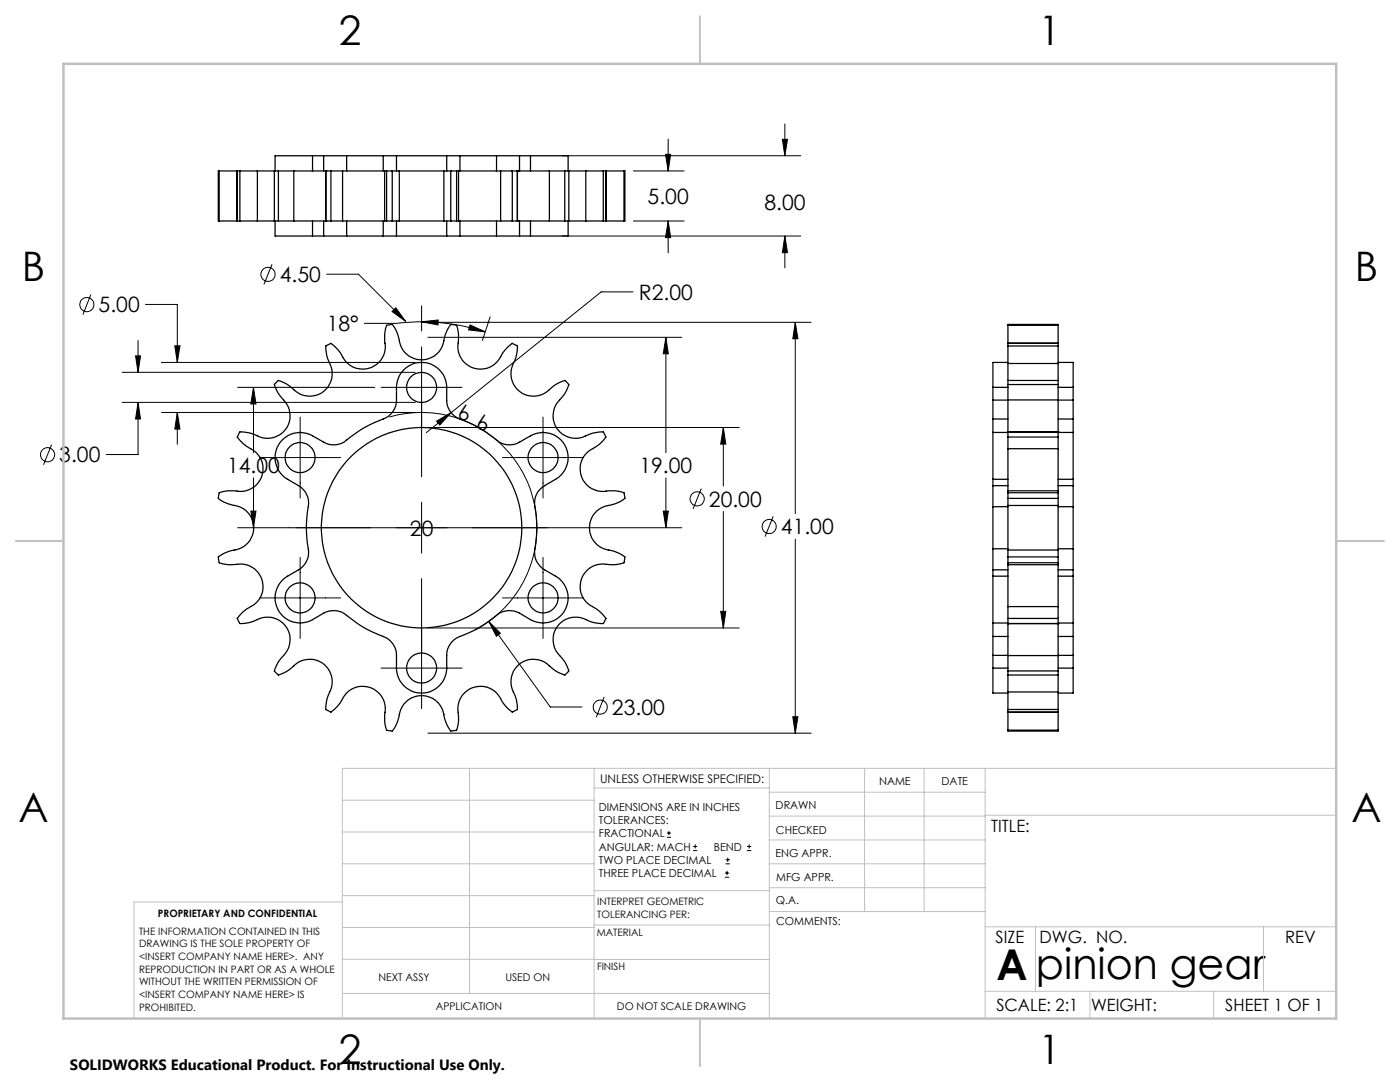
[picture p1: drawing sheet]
<svg xmlns="http://www.w3.org/2000/svg" width="279mm" height="216mm" viewBox="0 0 279 216" stroke-linecap="round" stroke-linejoin="round" font-family="sans-serif">
<g fill="none" stroke="#000" stroke-width=".25">
<path d="M43.7 34.1h3.6M43.7 34.1h-.1v10h.1M43.7 34.1v10M47.3 34.1h.1M47.3 34.1v10M47.3 34.1h.6M47.9 34.1h3.5M47.9 34.1v10M51.4 34.1h3.4M51.4 34.1v10M54.8 34.1h.8M54.8 34.1v10"/>
<path d="M55.6 34.1h3M55.6 34.1v10M58.6 34.1h6.4M58.6 34.1v10M62.4 31.1h-7.5v3M62.4 31.1v3M62.4 31.1h2.2M64.6 31.1h4.6M64.6 31.1v3M65 34.1h1M65 34.1h.1M65 34.1v10"/>
<path d="M66 34.1h2.4M66 34.1v10M68.4 34.1h8.4M68.4 34.1v10M69.2 31.1h7.3M69.2 31.1v3M76.5 31.1h2.6M76.5 31.1v3M76.8 34.1h.4M76.8 34.1v10M77.2 34.1h1.1M77.2 34.1v10"/>
<path d="M78.3 34.1h1.4M78.3 34.1v10M79.1 31.1h10M79.1 31.1v3M79.7 34.1h8.9M79.7 34.1v10M88.6 34.1h1.4M88.6 34.1v10M89.1 31.1h2.7M89.1 31.1v3M90 34.1h1.1M90 34.1v10"/>
<path d="M91.1 34.1h.4M91.1 34.1v10M91.5 34.1h8.4M91.5 34.1v10M91.8 31.1h7.3M91.8 31.1v3M99.1 31.1h4.6M99.1 31.1v3M99.9 34.1h2.3M99.9 34.1v10M102.2 34.1h1.1M102.2 34.1v10"/>
<path d="M103.3 34.1h.1M103.3 34.1h6.3M103.3 34.1v10M103.7 31.1v3M103.7 31.1h2.2M105.9 31.1h7.5v3M105.9 31.1v3M109.6 34.1h3.1M109.6 34.1v10M112.7 34.1h.8M112.7 34.1v10M113.5 34.1h3.4"/>
<path d="M113.5 34.1v10M116.9 34.1h3.5M116.9 34.1v10M120.4 34.1h.5M120.4 34.1v10M120.9 34.1v10M120.9 34.1h.1M121 34.1h3.5M121 34.1v10M124.5 34.1h.2v10h-.2M124.5 34.1v10M43.7 44.1h3.6"/>
<path d="M47.3 44.1h.1M47.3 44.1h.6M47.9 44.1h3.5M51.4 44.1h3.4M54.8 44.1h.8M54.9 44.1v3h7.5M55.6 44.1h3M58.6 44.1h6.4M62.4 44.1v3M62.4 47.1h2.2M64.6 47.1h4.6M64.6 44.1v3"/>
<path d="M65 44.1h1M65 44.1h.1M66 44.1h2.4M68.4 44.1h8.4M69.2 47.1h7.3M69.2 44.1v3M76.5 47.1h2.6M76.5 44.1v3M76.8 44.1h.4M77.2 44.1h1.1M78.3 44.1h1.4M79.1 47.1h10"/>
<path d="M79.1 44.1v3M79.7 44.1h8.9M88.6 44.1h1.4M89.1 47.1h2.7M89.1 44.1v3M90 44.1h1.1M91.1 44.1h.4M91.5 44.1h8.4M91.8 47.1h7.3M91.8 44.1v3M99.1 47.1h4.6M99.1 44.1v3"/>
<path d="M99.9 44.1h2.3M102.2 44.1h1.1M103.3 44.1h.1M103.3 44.1h6.3M103.7 44.1v3M103.7 47.1h2.2M105.9 44.1v3M109.6 44.1h3.1M112.7 44.1h.8M113.4 44.1v3h-7.5M113.5 44.1h3.4M116.9 44.1h3.5"/>
<path d="M120.4 44.1h.5M120.9 44.1h.1M121 44.1h3.5M55.2 76.2l.3-.2a6.7 6.7 0 0 1 3.6 2.1 4.5 4.5 0 0 0 5.8-.3 4.5 4.5 0 0 0 .7-5.7 5.8 5.8 0 0 1-.5-3.1l.9-.5 .4 .3a8.1 8.1 0 0 1 2.3 2.9 4.5 4.5 0 0 0 5.6 1.6 4.5 4.5 0 0 0 2.5-5.3v-1.3l.4-1.8 .9-.2a5.1 5.1 0 0 1 1.6 3.3 4.5 4.5 0 0 0 4.7 3.8 4.5 4.5 0 0 0 4.3-4.2l.6-1.7 .7-1.2 1.1 .2 .2 .4a9 9 0 0 1 .1 3.8 4.6 4.6 0 0 0 3.9 4.5 4.6 4.6 0 0 0 5-3.2l1.9-1.9 1.1 .5a7.9 7.9 0 0 1-1.1 4.1 4.5 4.5 0 0 0 2.1 5.4 4.5 4.5 0 0 0 5.7-1.1 5.4 5.4 0 0 1 2.8-1.4l.7 .7-.1 .5a8.4 8.4 0 0 1-2.1 3.1 4.5 4.5 0 0 0 .3 5.7 4.5 4.5 0 0 0 5.7 .8 5.8 5.8 0 0 1 3.2-.5l.4 .9-.2 .4a8.1 8.1 0 0 1-3 2.3 4.5 4.5 0 0 0-1.5 5.5 4.5 4.5 0 0 0 5.2 2.5h1.4l1.7 .4 .2 1a5.1 5.1 0 0 1-3.3 1.6 4.5 4.5 0 0 0-3.8 4.6 4.5 4.5 0 0 0 4.3 4.3l1.7 .6 1.1 .7-.2 1.2-.4 .1a9 9 0 0 1-3.7 .1 4.5 4.5 0 0 0-4.5 3.7 4.5 4.5 0 0 0 2.7 5.1l1.1 .8 1.2 1.3-.4 .9a6.5 6.5 0 0 1-4.1-.9 4.5 4.5 0 0 0-5.5 2 4.5 4.5 0 0 0 1.1 5.8l.8 1 .7 1.7-.8 .8-.4-.2a8.4 8.4 0 0 1-3.1-2 4.5 4.5 0 0 0-5.8 .2 4.5 4.5 0 0 0-.7 5.8 5.8 5.8 0 0 1 .5 3.1l-1 .5-.3-.3a8.1 8.1 0 0 1-2.3-2.9 4.5 4.5 0 0 0-5.6-1.5 4.5 4.5 0 0 0-2.5 5.2v1.3l-.4 1.8-1.1 .2-.3-.4a8.3 8.3 0 0 1-1.3-3.5 4.5 4.5 0 0 0-4.8-3.2 4.5 4.5 0 0 0-4 4.3 5 5 0 0 1-1.5 2.8l-.9-.2-.2-.4a9 9 0 0 1-.1-3.8 4.6 4.6 0 0 0-3.9-4.5 4.6 4.6 0 0 0-5.1 3.2l-.5 .7-1.4 1.2-1-.5a7.9 7.9 0 0 1 1-4.1 4.5 4.5 0 0 0-2-5.4 4.5 4.5 0 0 0-5.7 1.1l-1.1 .8-1.6 .7-.8-.7a6.4 6.4 0 0 1 2.2-3.6 4.5 4.5 0 0 0-.3-5.8 4.5 4.5 0 0 0-5.8-.8 5.8 5.8 0 0 1-3.1 .5l-.5-.9 .3-.4a8.1 8.1 0 0 1 3-2.2 4.5 4.5 0 0 0 1.5-5.6 4.5 4.5 0 0 0-5.3-2.6l-1.3 .1-1.8-.4-.1-1.2 .3-.2a8.3 8.3 0 0 1 3.5-1.3 4.5 4.5 0 0 0 3.2-4.8 4.5 4.5 0 0 0-4.2-4 5 5 0 0 1-2.8-1.5l.1-1 .5-.1a9 9 0 0 1 3.7-.1 4.5 4.5 0 0 0 4.5-3.7 4.5 4.5 0 0 0-2.8-5.1l-1.1-.8-1.2-1.3 .5-.9a6.5 6.5 0 0 1 4.1 .9 4.5 4.5 0 0 0 5.4-2 4.5 4.5 0 0 0-1-5.8 5.4 5.4 0 0 1-1.5-2.8zM198.2 79.8v3.8M198.2 77.3v2.5M198.2 79.8h3M198.2 77.3h3M201.2 79.8v6.4M201.2 76.7v3.1M201.2 75.9v.8M201.2 72.5v3.4"/>
<path d="M201.2 69v3.5M201.2 68.5v.5M201.2 64.9v3.6M201.2 64.9v-.2h10v.2M201.2 72.3h-3v5M201.2 79.8h10M201.2 76.7h10M201.2 75.9h10M201.2 72.5h10M201.2 69h10M201.2 68.5h10M201.2 68.5h.1"/>
<path d="M201.2 64.9h10M211.2 79.8v6.4M211.2 76.7v3.1M211.2 75.9v.8M211.2 72.5v3.4M211.2 69v3.5M211.2 68.5v.5M211.2 64.9v3.6M211.2 72.3h3v5M211.2 68.5h.1M211.2 79.8h3M211.2 77.3h3"/>
<path d="M214.2 79.8v3.8M214.2 77.3v2.5M56.3 87.8a5.1 5.1 0 0 1 6.1-.8 7.3 7.3 0 0 0 4 1.8 4.5 4.5 0 0 0 3.6-1.7 25.1 25.1 0 0 1 7-3.7 4 4 0 0 0 2.1-3.6 8.2 8.2 0 0 1 .7-5 5 5 0 0 1 5.6-2.3 5 5 0 0 1 3.7 4.8 7.1 7.1 0 0 0 .5 4.3 4.6 4.6 0 0 0 3.2 2.4 24.4 24.4 0 0 1 6.8 4.2 4 4 0 0 0 4.1 0 8.4 8.4 0 0 1 4.7-1.9 5 5 0 0 1 4.8 3.7 5 5 0 0 1-2.3 5.6 7.6 7.6 0 0 0-3.5 2.5 4.7 4.7 0 0 0-.5 4 25.9 25.9 0 0 1-.2 8 3.9 3.9 0 0 0 2 3.6 7.9 7.9 0 0 1 4 3.1 5 5 0 0 1-.8 6.1 5 5 0 0 1-6 .7 7.1 7.1 0 0 0-4-1.8 3.9 3.9 0 0 0-2.8 1 24.5 24.5 0 0 1-7.9 4.4 4 4 0 0 0-2.1 3.6 8.2 8.2 0 0 1-.6 5 5 5 0 0 1-5.7 2.4 5 5 0 0 1-3.7-4.9 7.1 7.1 0 0 0-.4-4.3 4.6 4.6 0 0 0-3.2-2.4 24.4 24.4 0 0 1-6.8-4.2 4.1 4.1 0 0 0-4.1-.1 8.3 8.3 0 0 1-4.1 1.9 5 5 0 0 1-5.3-3.3 5 5 0 0 1 2.2-5.9 7.2 7.2 0 0 0 3.5-2.6 4.5 4.5 0 0 0 .4-3.9 26.2 26.2 0 0 1 .3-8 4.1 4.1 0 0 0-2-3.6 7.9 7.9 0 0 1-4-3.1 5 5 0 0 1 .7-6zM198.2 86.3v9.3M198.2 96.9v4.2M198.2 83.6v2.7M198.2 86.3h3M198.2 95.6h3M198.2 96.9h3M198.2 95.6v1.3M198.2 83.6h3M201.2 98.3v1.1"/>
<path d="M201.2 99.4v1.5M201.2 97.9v.4M201.2 89.5v8.4M201.2 87.2v2.3M201.2 86.2v1M201.2 86.2h.1M201.2 97.9h10M201.2 86.2h10M201.2 99.4h10M201.2 98.3h10M201.2 89.5h10M201.2 87.2h10"/>
<path d="M211.2 98.3v1.1M211.2 99.4v1.5M211.2 97.9v.4M211.2 89.5v8.4M211.2 87.2v2.3M211.2 86.2v1M211.2 86.2h.1M211.2 86.3h3M211.2 95.6h3M211.2 96.9h3M211.2 83.6h3M214.2 86.3v9.3"/>
<path d="M214.2 96.9v4.2M214.2 83.6v2.7M214.2 95.6v1.3M198.2 115v9.3M198.2 109.5v4.2M198.2 101.1v8.4M198.2 115h3M198.2 113.7h3M198.2 113.7v1.3M198.2 109.5h3M198.2 101.1h3M201.2 109.7v1.4"/>
<path d="M201.2 111.1v1.2M201.2 112.3v.4M201.2 100.9v8.8M201.2 112.7v8.3M201.2 112.7h10M201.2 109.7h10M201.2 111.1h10M201.2 112.3h10M201.2 100.9h10M211.2 109.7v1.4M211.2 111.1v1.2M211.2 112.3v.4"/>
<path d="M211.2 100.9v8.8M211.2 112.7v8.3M211.2 115h3M211.2 113.7h3M211.2 109.5h3M211.2 101.1h3M214.2 115v9.3M214.2 109.5v4.2M214.2 101.1v8.4M214.2 113.7v1.3M198.2 124.3v2.7M198.2 127v3.8"/>
<path d="M198.2 133.3v5h3M198.2 124.3h3M198.2 130.8v2.5M198.2 127h3M198.2 130.8h3M198.2 133.3h3M201.2 121v2.4M201.2 123.4v1M201.2 124.4h.1M201.2 124.4v6.4M201.2 130.8v3.1M201.2 133.9v.8"/>
<path d="M201.2 134.7v3.4M201.2 138.1v3.5M201.2 124.4h10M201.2 121h10M201.2 123.4h10M201.2 130.8h10M201.2 133.9h10M201.2 134.7h10M201.2 138.1h10M211.2 121v2.4M211.2 123.4v1M211.2 124.4h.1"/>
<path d="M211.2 124.4v6.4M211.2 130.8v3.1M211.2 133.9v.8M211.2 134.7v3.4M211.2 138.1v3.5M211.2 124.3h3M211.2 127h3M211.2 130.8h3M211.2 133.3h3M214.2 124.3v2.7M214.2 127v3.8M214.2 133.3v5h-3"/>
<path d="M214.2 130.8v2.5M201.2 141.6v.5M201.2 142.1v3.6M201.2 145.7v.2h10v-.2M201.2 141.6h10M201.2 142.1h10M201.2 142.1h.1M201.2 145.7h10M211.2 141.6v.5M211.2 142.1v3.6M211.2 142.1h.1"/>
<circle cx="84.1" cy="77.3" r="3"/>
<circle cx="59.9" cy="91.3" r="3"/>
<circle cx="108.4" cy="91.3" r="2.99"/>
<circle cx="59.9" cy="119.3" r="3"/>
<circle cx="84.1" cy="105.3" r="20"/>
<circle cx="108.4" cy="119.3" r="2.99"/>
<circle cx="84.1" cy="133.3" r="3"/>
</g>
<g fill="none" stroke="#000" stroke-width=".2">
<path d="M112.1 31.1h47.7M126.4 34.1h10.1M132.8 30.8h1l-.5 3.3zM133.3 27.8v6.3M156.1 27.8h1.1l-.6 3.3zM156.6 24.7v6.4M18.1 58.8l-1.6 4M54.3 52.7l-1.6 4.1M65.2 54.7h6.3l9.5 9.4M112.1 47.1h47.7M126.3 58.2h-6.3l-34.9 28.1M126.4 44.1h10.1"/>
<path d="M133.3 44.1l.5 3.3h-1zM133.3 44.1v6.3M156.6 47.1l.6 3.3h-1.1zM156.6 47.1v6.3M24.4 74.3h58.5M27.1 71h.9l-.4 3.3zM27.6 67.9v6.4M29 60.7h6.4v11.6M32.2 72.3h50.7M34.9 69h1l-.5 3.3zM47.4 77.3h27.4M50.6 77.3l.5 3.3h-1z"/>
<path d="M50.6 77.3v13M76.1 77.3h16.1M78.2 62.2l.8-.8 2 2.7zM84.1 64.2l3.4-.3-.1 .9zM84.1 64.2a43.2 43.2 0 0 1 12.7 2M84.1 64.2l-5 .3h-6.4M84.1 69.2v25.9M84.1 61v5M85.4 64.3h76.5M85.4 67.3h50.7M93.8 64.8l3 1.4-3.3-.4zM97.8 63.2l-1.5 4.7"/>
<path d="M132.9 67.3l.5 3.3h-1zM132.9 67.3v23M158.7 64.3l.5 3.3h-1zM158.7 64.3v38.2M10.3 88.7l-1.6 4M24.4 80.3h58.5M27.6 80.3v10.4h-6.4M27.6 80.3l.4 3.3h-.9zM32.2 82.3h50.7M35.4 82.3l.5 3.3h-1zM35.4 82.3v6.4M50.6 95.4v9.9"/>
<path d="M51.8 91.3h16.2M59.9 83.2v16.2M77.7 83.2a23 23 0 0 1 27.8 13.5 23 23 0 0 1-10.6 29M85.4 85.3h62.1M87.1 84l2.9-1.7-2.2 2.5zM100.3 91.3h16.2M108.4 83.2v16.2M132.9 95.4v9.9M139.9 97.5l-1.6 4.1M144.4 85.3l.5 3.3h-1.1zM144.4 85.3v11.7M47.4 105.3h88.7"/>
<path d="M50.1 102h1l-.5 3.3zM51.8 119.3h16.2M59.9 111.2v16.2M84.1 100.2v10.2M84.1 115.5v25.9M100.3 119.3h16.2M108.4 111.2v16.2M132.4 102h1l-.5 3.3zM144.4 102.1v23.2M154.3 103l-1.6 4.1M158.7 107.6v38.7M76.1 133.3h16.1"/>
<path d="M85.4 125.3h62.1M97.5 124l2.4 2.4-.8 .6zM97.5 124l12.3 17.1h6.4M120.6 139.1l-1.6 4M143.8 122h1.1l-.5 3.3zM85.4 146.3h76.5M158.2 143h1l-.5 3.3zM133.1 167.1h.8M133.1 166.2h.8M133.5 165.8v.9M138.3 169.7h.8M138.3 168.9h.8"/>
<path d="M138.7 168.5v.8M144.7 175h.8M144.7 174.2h.8M144.8 172.4h.9M144.8 171.6h.9M145.1 173.8v.8M145.2 171.1v.9M149.1 169.7h.8M149.1 168.9h.8M149.5 168.5v.8"/>
<circle cx="53.5" cy="54.8" r="1.42"/>
<circle cx="17.3" cy="60.8" r="1.41"/>
<circle cx="9.5" cy="90.7" r="1.41"/>
<circle cx="139.1" cy="99.5" r="1.42"/>
<circle cx="153.5" cy="105.1" r="1.4"/>
<circle cx="119.8" cy="141.1" r="1.42"/>
</g>
<g fill="none" stroke="#c0c0c0" stroke-width=".2">
<path d="M68.3 159.7h50.3M93.7 153.3v44.9M118.6 153.3v49.9M118.6 157.2h34.9M153.5 153.3v49.9M153.5 158.1h43.1M172.5 153.3v28.6M184.4 153.3v28.6M196.6 153.3v49.9M266.7 153.3h-198.4v49.9M68.3 178.7h50.3M68.3 172.4h50.3"/>
<path d="M68.3 166h50.3M68.3 180h-41.6v23.2M118.6 177.7h35M153.5 167.6h43.1M153.5 162.8h43.1M153.5 172.4h43.1M153.5 177.1h43.1M196.6 162.7h70.1M68.3 198.2h85.2M68.3 191.4l85.2 .1M68.3 185.1h50.3M118.6 184.6h35"/>
<path d="M153.6 181.9h43M196.6 197.8h70.1M196.6 184.9h70.1M206.7 184.9v12.9M217.5 197.8v5.4M242.2 197.8v5.4M252.2 184.9v12.9"/>
</g>
<path d="M139.7 3.2v9.5M3.1 107.9h9.6M266.7 107.9h9.5M139.7 203.2v9.6" fill="none" stroke="#c0c0c0" stroke-width=".25"/>
<path d="M12.7 12.7h254v190.5h-254z" fill="none" stroke="#c0c0c0" stroke-width=".5"/>
<path d="M158.2 143h1l-.5 3.3zM158.7 64.3l.5 3.3h-1zM143.8 122h1.1l-.5 3.3zM144.4 85.3l.5 3.3h-1.1zM35.4 82.3l.5 3.3h-1zM34.9 69h1l-.5 3.3zM97.5 124l1.6 3 .8-.6zM50.6 77.3l.5 3.3h-1zM50.1 102h1l-.5 3.3zM87.1 84l.7 .8 2.2-2.5zM27.6 80.3l.4 3.3h-.9zM27.1 71h.9l-.4 3.3zM93.8 64.8l3 1.4-3.3-.4zM84.1 64.2l3.4-.3-.1 .9zM132.4 102h1l-.5 3.3zM132.9 67.3l.5 3.3h-1zM79 61.4l-.8 .8 2.8 1.9zM132.8 30.8h1l-.5 3.3zM133.3 44.1l.5 3.3h-1zM156.1 27.8h1.1l-.6 3.3zM156.6 47.1l.6 3.3h-1.1z" fill="#000"/>
<g font-size="8.5">
<text x="198.9" y="195.5">A</text>
<text x="206.7" y="195.4">pinion gear</text>
</g>
<g font-size="8.1">
<text x="67.6" y="8.9">2</text>
<text x="207.3" y="8.9">1</text>
<text x="4.4" y="56.2">B</text>
<text x="270.4" y="56.2">B</text>
<text x="3.7" y="164.1">A</text>
<text x="269.7" y="164.1">A</text>
<text x="67.6" y="212.4">2</text>
<text x="207.3" y="212.4">1</text>
</g>
<g font-size="4.2">
<text x="129.2" y="40.7">5.00</text>
<text x="152.6" y="41.9">8.00</text>
<text x="55.8" y="56.3">4.50</text>
<text x="127.5" y="59.8">R2.00</text>
<text x="19.7" y="62.3">5.00</text>
<text x="65.2" y="66.1">18°</text>
<text x="91.4" y="83.7">6</text>
<text x="95.1" y="85.9">6</text>
<text x="11.8" y="92.3">3.00</text>
<text x="45.3" y="94.4">14.00</text>
<text x="127.6" y="94.4">19.00</text>
<text x="141.5" y="101.1">20.00</text>
<text x="81.8" y="106.9">20</text>
<text x="155.9" y="106.6">41.00</text>
<text x="122.1" y="142.6">23.00</text>
</g>
<g font-size="3.4">
<text x="197.8" y="166">TITLE:</text>
<text x="198.7" y="188.1">SIZE</text>
<text x="207.5" y="188.1">DWG. NO.</text>
<text x="256.5" y="188.2">REV</text>
<text x="198.8" y="201.7">SCALE: 2:1</text>
<text x="217.7" y="201.8">WEIGHT:</text>
<text x="244.5" y="201.7">SHEET 1 OF 1</text>
</g>
<text font-size="3" x="14" y="213.5">SOLIDWORKS Educational Product. For Instructional Use Only.</text>
<text font-size="2.4" x="119.8" y="156.2">UNLESS OTHERWISE SPECIFIED:</text>
<g font-size="2.2">
<text x="119.5" y="161.8">DIMENSIONS ARE IN INCHES</text>
<text x="154.8" y="161.4">DRAWN</text>
<text x="175.4" y="156.6">NAME</text>
<text x="187.9" y="156.7">DATE</text>
<text x="119.5" y="164.4">TOLERANCES:</text>
<text x="119.5" y="167.1">FRACTIONAL</text>
<text x="154.9" y="166.3">CHECKED</text>
<text x="119.5" y="169.7">ANGULAR: MACH</text>
<text x="119.5" y="172.4">TWO PLACE DECIMAL</text>
<text x="142.5" y="169.7">BEND</text>
<text x="154.8" y="171">ENG APPR.</text>
<text x="119.5" y="175">THREE PLACE DECIMAL</text>
<text x="154.9" y="175.7">MFG APPR.</text>
<text x="154.9" y="180.4">Q.A.</text>
<text x="154.9" y="184.6">COMMENTS:</text>
</g>
<g font-size="2.1">
<text x="75.5" y="195.7">NEXT ASSY</text>
<text x="100.9" y="195.7">USED ON</text>
<text x="86.9" y="201.5">APPLICATION</text>
<text x="123.1" y="201.6">DO NOT SCALE DRAWING</text>
</g>
<g font-size="2">
<text x="31.5" y="182.9">PROPRIETARY AND CONFIDENTIAL</text>
<text x="119.2" y="180.6">INTERPRET GEOMETRIC</text>
<text x="119.2" y="183.1">TOLERANCING PER:</text>
<text x="27.8" y="186.5">THE INFORMATION CONTAINED IN THIS</text>
<text x="27.8" y="189">DRAWING IS THE SOLE PROPERTY OF</text>
<text x="27.8" y="191.6">&lt;INSERT COMPANY NAME HERE&gt;. ANY</text>
<text x="119.1" y="186.7">MATERIAL</text>
<text x="27.8" y="194.1">REPRODUCTION IN PART OR AS A WHOLE</text>
<text x="27.8" y="196.6">WITHOUT THE WRITTEN PERMISSION OF</text>
<text x="119.1" y="193.5">FINISH</text>
<text x="27.8" y="199.1">&lt;INSERT COMPANY NAME HERE&gt; IS</text>
<text x="27.8" y="201.7">PROHIBITED.</text>
</g>
</svg>
